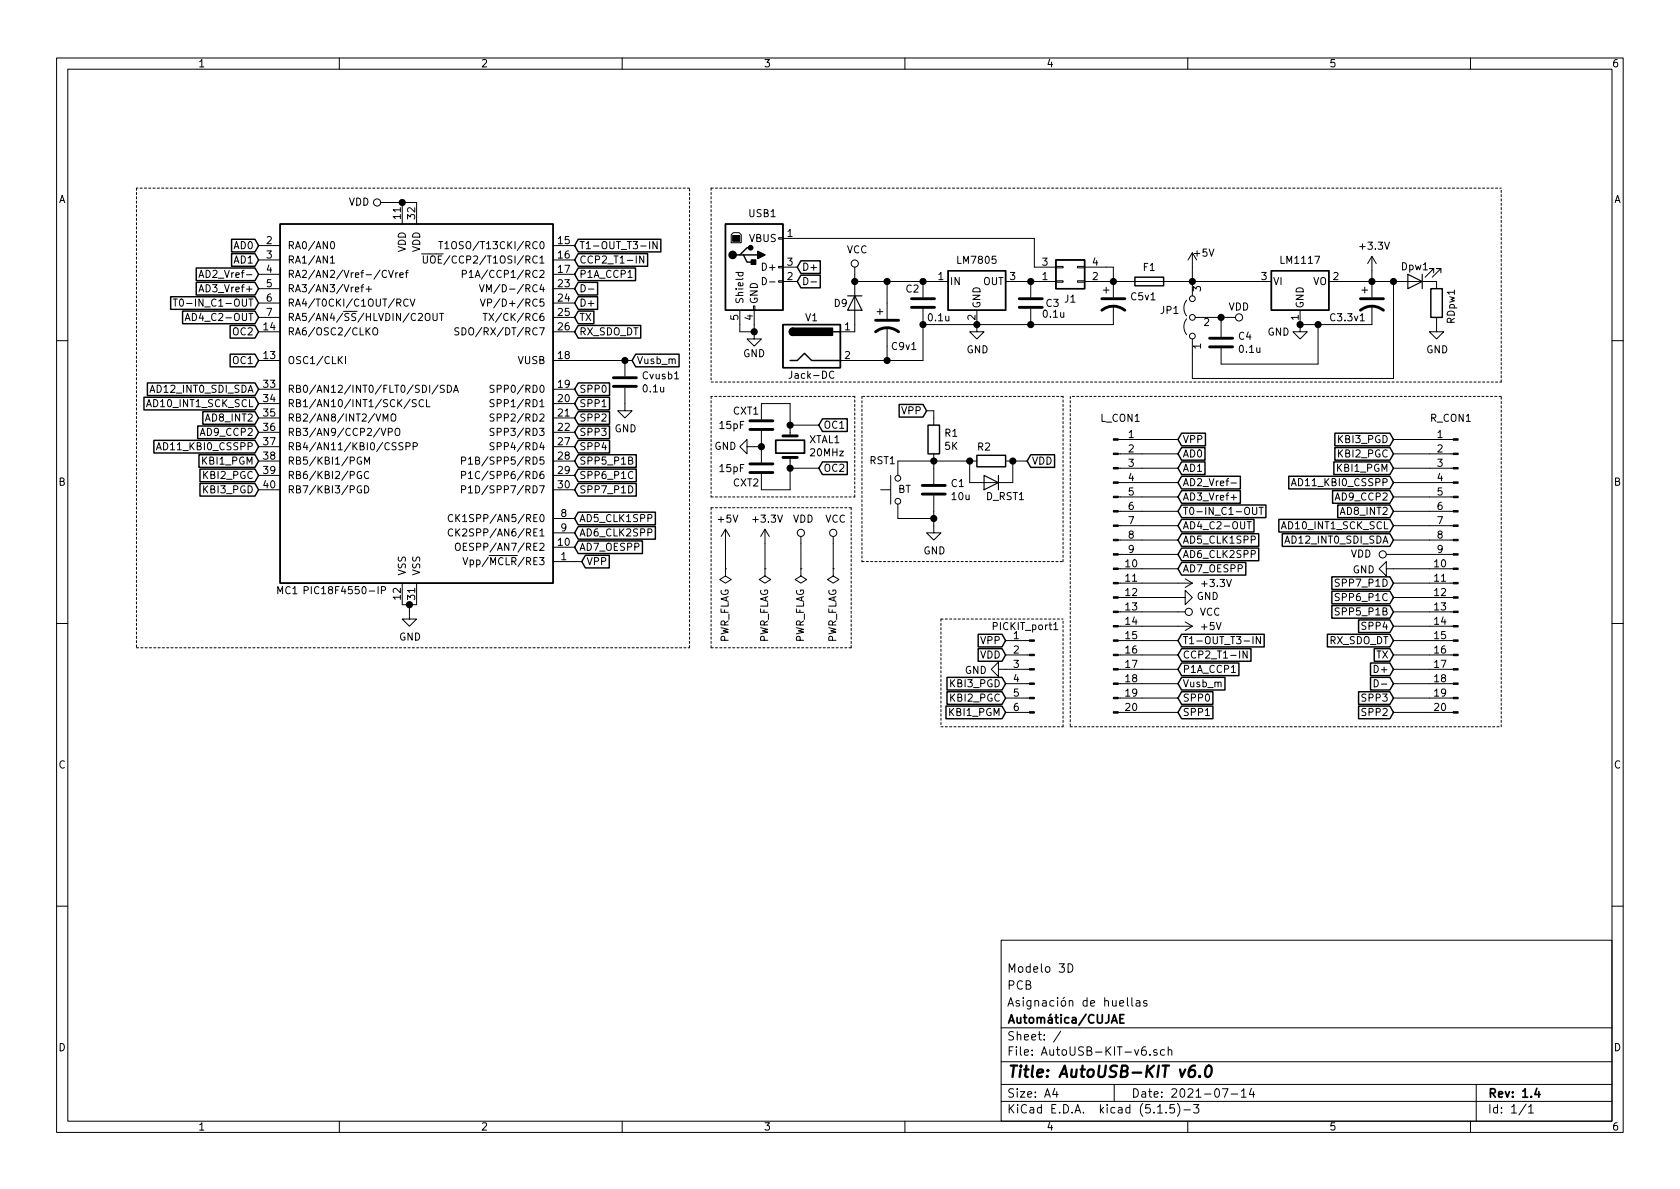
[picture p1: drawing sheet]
<svg xmlns="http://www.w3.org/2000/svg" width="297mm" height="210mm" viewBox="0 0 297 210" stroke-linecap="round" stroke-linejoin="round" font-family="sans-serif">
<g fill="none" stroke="#000" stroke-width=".18">
<path d="M10 10.3h277v189.9h-277zM12 12.2h273v186.1h-273zM60 10.3v1.9M110 10.3v1.9M160 10.3v1.9M210 10.3v1.9M260 10.3v1.9M67.3 35.8h6.4v3.8M71.1 35.8v3.8M30.6 52.9h.8M31 52.9v1.2M31.9 53l.1-.1a.69 .69 0 0 1 .5 .6 .69 .69 0 0 1-.5 .6 .83 .83 0 0 1-.1-1.1z"/>
<path d="M32.7 56.7l.5-1.3 .4 1.3M32.9 56.3h.6M35.2 49.1l.4-1.3 .4 1.3M35.2 51.6l.4-1.3 .4 1.3M35.3 48.7h.6M35.3 51.3h.6M45.7 58.7h3.8M45.7 56.1h3.8M45.7 43.4h3.8M45.7 46h3.8M45.7 48.5h3.8M45.7 51h3.8"/>
<path d="M45.7 53.6h3.8M58.4 45.6l.4-.3v1.2M58.4 46.5h.8M58.5 42.8l.2-.1a.67 .67 0 0 1 .5 .7 .67 .67 0 0 1-.5 .6l-.3-.5zM63.8 50.8h.5M64.3 50.3l-.3 .2v1.1M64.7 51.1h1M64.9 58.5l.5 .7M65.2 50.6v1M65.4 58l-.7 .7M66 58.1l.2-.1a.45 .45 0 0 1 .6 .4v.4l-.2 .4h-.5a.92 .92 0 0 1-.1-1.1zM68.4 47.9a.51 .51 0 0 0-.7 0 .51 .51 0 0 0-.1 .6 .46 .46 0 0 0 .2 .5 .46 .46 0 0 0 .6-.1"/>
<path d="M68.7 47.8l.4 1.3 .4-1.3M70 48.2v.9M70.3 48.2l-.3 .3M70.7 48.6l.6-.1-.1-.2-.3-.1-.2 .2 .1 .6h.4M71.7 48.2h.5M72.2 47.8l-.3 .2v1.1M72.2 53a.51 .51 0 0 0-.7 0 .51 .51 0 0 0-.1 .6 .46 .46 0 0 0 .2 .5 .46 .46 0 0 0 .6-.1M72.5 52.9l.4 1.2 .5-1.2M74.5 44.9h3.9M74.9 45.3v1l.2 .2h.2l.3-.2v-1M75.2 55.6a.45 .45 0 0 1 .8 0 .88 .88 0 0 1-.3 1.1l-.3-.1a1.07 1.07 0 0 1-.2-1zM76.2 45.4l.2-.1a.45 .45 0 0 1 .6 .4v.4l-.2 .4h-.5a1.07 1.07 0 0 1-.1-1.1z"/>
<path d="M76.6 55.4v1.1l.2 .2 .4-.1 .1-.1v-1.1M77.6 42.7h.7M77.7 55.4h.7M77.9 42.7v1.3M78.1 55.4v1.3M78.7 43.1l.3-.4v1.3M78.7 44h.7M81.1 58h-.5l-.1 .1v.4l.6 .2v.3l-.2 .2h-.5M81.7 58a.64 .64 0 0 1 .7 .6 .64 .64 0 0 1-.7 .6zM81.7 48.5l.6-.1 .2-.2-.1-.3-.2-.1h-.5v1.3M83 48.2l.3-.4v1.3M83 49.1h.7"/>
<path d="M84.8 50.3l.4 1.3 .4-1.3M84.9 52.9l.5 1.2 .4-1.2M85.4 55.4h.8M85.8 55.4v1.3M86 51.6v-1.3l.5 1 .4-1v1.3M86.2 53.5h.6l.1-.2v-.3l-.2-.1h-.5v1.2M86.5 55.4l.8 1.3M87.3 55.4l-.8 1.3M97.8 58.7h3.8M97.8 56.1h3.8M97.8 43.4h3.8M97.8 46h3.8"/>
<path d="M97.8 48.5h3.8M97.8 51h3.8M97.8 53.6h3.8M102.7 50.3a.64 .64 0 0 1 .8 .7 .64 .64 0 0 1-.8 .6zM104 51.1h1M111 49.1h.8M113.8 45.3v1.2l-.7-1.2v1.2M114.9 42.7v1.3M116.2 42.7v1.3l-.8-1.3v1.3M129.3 41.5l.4-.4h1l.4 .4v1.4h-1.8zM130.1 48.2h1.3M130.6 48.2l-.1 .4 .3 .2 .5-.1v-.5"/>
<path d="M130.8 54.9v3.8h2.5M133.2 54.1h.3v.8h-.3zM133.3 58.7v1.2h1.3l-1.3 1.3-1.2-1.3h1.2M133.3 54.9v3.8M134.8 49.1a.64 .64 0 0 1 .7 .6 .64 .64 0 0 1-.7 .6zM136.1 49.9h.9M137.7 49.7h.7v.2h-.7zM137.7 47.1h.7v.3h-.7zM137.7 42h.7v.3h-.7zM138.4 49.8h2.6M138.4 42.2h44.5v5h3.8M138.4 47.2h2.6"/>
<path d="M142.1 49.1a.64 .64 0 0 1 .8 .6 .64 .64 0 0 1-.8 .6zM143.4 49.9h1M151.1 49.8h16.5M151.1 47.2v11.5h-2.5M155.1 55.1h1M155.6 54.6v1M156.8 49.8v6.6M156.8 57.9v5.8M163.2 49.8v2.8M163.2 54.6v9.1h-14.6M172.7 54.9v3.8h1.3l-1.3 1.2-1.3-1.2h1.3M177.8 49.8h8.9"/>
<path d="M182.2 49.8v2.8M182.2 54.6v2.8M186.7 47.1h1.3v.3h-1.3zM186.7 49.7h1.3v.2h-1.3zM190.5 47.1h1.3v.3h-1.3zM190.5 49.7h1.3v.2h-1.3zM191.8 49.8h33M191.8 47.2h5v5.4M195.1 51.3h1M195.6 50.8v1M196.8 54.1v3.3h-33.6M209.8 56.4a2.26 2.26 0 0 0 0 2.8"/>
<path d="M209.8 53.1a2.26 2.26 0 0 0 0 2.8M210.1 46l.7-1.3v7.6M211.3 56.1h7.1M215.9 56.1v3.5M229.9 57.4v1.3h1.2l-1.2 1.2-1.3-1.2h1.3M229.9 54.9v2.5M233 57.4v7h-17.1v-2.8M234.9 49.8h19.1v1.2M240.8 51.3h1M241.3 50.8v1M242.6 45.3v7.3M242.6 54.1v3.3h-12.7"/>
<path d="M242.6 45.3l-.8 1.3M242.6 45.3l.7 1.3M246.4 49.8v17.1h-35.6v-7M253.5 48.3v-.8h-.8h.8l-1.5 1.5M254 56.1v2.6h1.3l-1.3 1.2-1.3-1.2h1.3M254.8 48.3v-.8h-.8h.8l-1.6 1.5M10 60.2h2M27.7 79.5l.4-1.2 .4 1.2M27.8 79.2h.6M45.7 63.7h3.8M45.7 68.8h3.8M45.7 71.4h3.8"/>
<path d="M45.7 73.9h3.8M45.7 76.4h3.8M45.7 79h3.8M60 63.6l.5 .7M60.5 63l-.7 .8M61.1 63v1.3M67.4 75.7l.4 1.3 .4-1.3M67.7 74.5v-1.3l.4 .9 .5-.9v1.3M68.7 76.4l.6-.1v-.4l-.2-.2h-.4v1.3M69.2 73.4l.1-.1a.42 .42 0 0 1 .6 .1 .88 .88 0 0 1-.2 1.1l-.4-.1a1.07 1.07 0 0 1-.1-1zM69.9 75.9l.3-.2a.44 .44 0 0 1 .5 .5l-.1 .6-.2 .2h-.4a1 1 0 0 1-.1-1.1zM71.2 78.4l-.4-.1-.3 .2 .1 .3 .6 .3v.3l-.2 .1h-.5"/>
<path d="M71.8 78.9l.7-.1v-.4l-.7-.1v1.2M72.5 70.6l-1.1 1.6M73.1 78.9l.6-.1v-.4l-.6-.1v1.2M73.6 70.7h-.5l-.2 .1v.2l.1 .2 .5 .2 .1 .3-.2 .2h-.5M74.9 70.8a.6 .6 0 0 0-.9 .4 .6 .6 0 0 0 .6 .7l.3-.1M75.4 70.7v1.2h.6M77.5 68.1l-1.1 1.6M78.6 68.2l-.5-.1-.3 .3 .2 .3 .5 .2v.4l-.2 .1-.5-.1M79.1 68.1a.64 .64 0 0 1 .7 .7 .64 .64 0 0 1-.7 .6zM80.2 69.4l.4-1.3 .5 1.3M80.3 69h.6M87.4 68.2l-.5-.1-.2 .1v.4l.5 .3 .2 .3-.3 .2-.5-.1"/>
<path d="M87.4 70.7h-.5l-.2 .1v.3l.5 .3 .2 .3-.3 .2h-.5M87.4 73.3l-.5-.1-.2 .1v.4l.5 .2 .2 .3-.3 .3-.5-.1M87.4 75.8l-.5-.1-.2 .2v.3l.5 .3 .2 .3-.3 .2h-.5M87.4 78.4l-.5-.1-.2 .1v.4l.5 .2 .2 .3-.3 .2h-.5M97.8 63.7h14M97.8 68.8h3.8M97.8 71.4h3.8M97.8 73.9h3.8M97.8 76.4h3.8M97.8 79h3.8M110.5 68.6v4h1.3l-1.3 1.3-1.3-1.3h1.3M110.5 63.7v2.8"/>
<path d="M119.3 67h.7M132.1 79v1.3l-1.3-1.3 1.3-1.3v1.3h2.5M134.6 74.2v-2.8h5.1v5.7M134.6 76.2v5.6M139.7 75.2h5.1M147.4 65.8a.6 .6 0 0 0-.8 .4 .6 .6 0 0 0 .6 .7l.2-.1M163.8 72.6h1.3v2.6M197.7 77.7h10.6M246.4 77.7h10.5M285 60.2h2M45.7 81.5h3.8M45.7 84.1h3.8"/>
<path d="M45.7 86.6h3.8M63.9 80.9a.59 .59 0 0 0-.8 .6 .59 .59 0 0 0 .8 .5v-.4h-.2M63.9 83.4a.59 .59 0 0 0-.8 .6 .59 .59 0 0 0 .8 .6v-.5h-.2M63.9 86a.59 .59 0 0 0-.8 .5 .59 .59 0 0 0 .8 .6v-.5h-.2M64.5 82.1v-1.3l.4 .9 .4-.9v1.3M64.5 85.9a.64 .64 0 0 1 .7 .6 .64 .64 0 0 1-.7 .7zM65.2 83.5a.6 .6 0 0 0-.8 .4 .6 .6 0 0 0 .5 .7l.3-.1M80 91.1a.6 .6 0 0 0-.8 .4 .6 .6 0 0 0 .6 .7l.2-.1M80 93.6a.6 .6 0 0 0-.8 .5 .6 .6 0 0 0 .6 .7l.2-.1M80.6 96.2l.2-.1a.45 .45 0 0 1 .6 .4v.4l-.2 .4h-.5a1 1 0 0 1-.1-1.1zM80.6 91v1.2M80.6 93.5v1.3"/>
<path d="M80.8 91.5l.5 .7M80.8 94.1l.5 .7M81.3 91l-.7 .7M81.3 93.5l-.7 .8M81.6 81.5l.6-.1 .1-.2v-.3l-.2-.1h-.5v1.3M81.6 84h.6l.1-.2v-.3l-.2-.1h-.5v1.2M81.6 86.6l.6-.1 .1-.2v-.3l-.2-.1h-.5v1.3M81.9 98.6l.4 1.3 .4-1.3M81.9 96.7h.4M82.5 96.1h-.6v1.2h.6M82.8 81.2l.4-.4v1.3M82.8 83.7l.4-.3v1.2"/>
<path d="M82.8 86.3l.4-.4v1.3M82.8 82.1h.7M82.8 84.6h.7M82.8 87.2h.7M97.8 81.5h3.8M97.8 99.3h5.1M97.8 96.8h3.8M97.8 84.1h3.8M97.8 86.6h3.8M97.8 91.7h3.8M97.8 94.2h3.8M111.2 81.4h.5l.1-.2v-.3l-.6-.1v1.3h.4l.2-.1 .1-.3-.3-.3"/>
<path d="M111.2 85.9a.64 .64 0 0 1 .7 .6 .64 .64 0 0 1-.7 .7zM111.9 83.5a.6 .6 0 0 0-.9 .4 .6 .6 0 0 0 .6 .7l.3-.1M128.3 93.6l-.8 1.3M128.3 93.6v7M128.3 93.6l.7 1.3M135.3 93.6l-.8 1.3M135.3 93.6v7M135.3 93.6l.7 1.3M139.7 82.8h5.1M139.7 80.9v5.7h-5.1v-2.8M141.6 94.9v5.7M147.3 94.9v5.7"/>
<path d="M155.7 86.6h1.8M157.5 84.1v5M158.7 89.1v2.6h6.4M165.1 87.6v6.6h1.3l-1.3 1.3-1.3-1.3h1.3M165.1 80.3v5.3M171.4 81.5v3.8h7.7v-3.8M172.7 81.5h-14v2.6M177.8 81.5h3.8M197.7 98h10.6M197.7 95.5h10.6M197.7 93h10.6M197.7 90.4h10.6"/>
<path d="M197.7 87.9h10.6M197.7 85.3h10.6M197.7 82.8h10.6M197.7 80.3h10.6M217.7 85.4h.9M217.7 88h.9M220.5 92.2h.7M220.9 92.2v1.3M221.5 89.7v1l.2 .3 .4-.1 .1-.2v-1M222.6 89.7h.7M223 89.7v1.3M228.3 85.9l.5-1.3 .4 1.3"/>
<path d="M228.4 85.5h.7M245.1 98h11.8M246.4 95.5h10.5M246.4 93h10.5M246.4 90.4h10.5M246.4 87.9h10.5M246.4 85.3h10.5M246.4 82.8h10.5M246.4 80.3h10.5M10 110.3h2M53.8 104.4l.7-.1v-.4l-.7-.2v1.3M67.4 104.4l.7-.1v-.4l-.7-.2v1.3"/>
<path d="M71.1 103.1v3.8h2.6v-3.8M72.4 106.9v2.6h1.3l-1.3 1.2-1.3-1.2h1.3M128.3 100.6v1.2l1 .7-1 .6-1-.6 1-.7M128.3 100.6h.1M135.3 100.6v1.2l1 .7-1 .6-1.1-.6 1.1-.7M135.3 100.6h.1M141.6 100.6v1.2l1 .7-1 .6-1-.6 1-.7M141.6 100.6h.1M147.3 100.6v1.2l1 .7-1 .6-1-.6 1-.7M147.3 100.6h.1M176.5 118.4v-1.3l-1.2 1.3 1.2 1.2v-1.2h5.5M177.8 115.8h4.2"/>
<path d="M177.8 113.3h4.2M186.3 111.3h.7M197.7 105.7h11.8v-1.3l1.3 1.3-1.3 1.2v-1.2M197.7 118.4h10.6M197.7 115.8h10.6M197.7 113.3h10.6M197.7 110.7h13.1M197.7 108.2h11.8M197.7 103.1h13.1M197.7 100.6h10.6M209.5 110l1.3 .7M209.5 102.4l1.3 .7"/>
<path d="M210.8 110.7l-1.3 .8M210.8 103.1l-1.3 .8M217.7 118.9h.7M220.5 115.1v1.3l-.7-1.3v1.3M221.5 112.6v1.2M222.9 112.6v1.2l-.8-1.2v1.2M236.8 102.5l-.5-.1-.2 .1v.4l.6 .2 .1 .3-.2 .3-.5-.1M236.8 105l-.5-.1-.2 .2v.3l.6 .3 .1 .3-.2 .2h-.5M236.8 107.6l-.5-.1-.2 .1v.4l.6 .2 .1 .3-.2 .3-.5-.1M245.1 100.6v-1.3l-1.3 1.3 1.3 1.2v-1.2h11.8M246.4 118.4h10.5M246.4 115.8h10.5"/>
<path d="M246.4 113.3h10.5M246.4 110.7h10.5M246.4 108.2h10.5M246.4 105.7h10.5M246.4 103.1h10.5M285 110.3h2M177.8 126h4.2M177.8 123.4h4.2M177.8 120.9h4.2M197.7 126h10.6M197.7 123.4h10.6M197.7 120.9h10.6"/>
<path d="M243 120.2a.64 .64 0 0 1 .7 .6 .64 .64 0 0 1-.7 .7zM244.2 121h1M246.4 126h10.5M246.4 123.4h10.5M246.4 120.9h10.5M10 160.2h2M177 166.3h108v32h-108zM188.8 170.4a.75 .75 0 0 1 .9 .8 .75 .75 0 0 1-.9 .7zM199.3 176.4v1.3l.2 .2M200.1 176.4v1.3l.2 .2M200.9 177h.6v.9M201.5 177.3l-.5 .1a.29 .29 0 0 0-.2 .2 .29 .29 0 0 0 .2 .3l.5-.1"/>
<path d="M202.8 177a.37 .37 0 0 0-.6 .1l.1 .3 .5 .1v.1l-.2 .3-.4-.1M285 160.2h2M60 198.3v1.9M110 198.3v1.9M160 198.3v1.9M177 194.8h108M177 191.8h108M177 187.8h108M177 181.8h108M186.5 192.5l-.4 1h1M186.8 193v1M187.6 182.3l-1.3 2"/>
<path d="M197 191.8v3M202.5 185.1a.59 .59 0 0 0-.7 .6l.1 .8 .2 .1 .5-.1 .1-.5-.2-.3h-.4l-.3 .3M203.3 186.5v.1M204.5 185.7a.37 .37 0 0 0-.5 .1v.2l.5 .2 .1 .1-.2 .3-.4-.1M204.7 196.8h.8M205.9 185.7l-.4-.1-.3 .3 .1 .6 .2 .1 .4-.1M206.2 196.7v.1M206.6 185.7a.37 .37 0 0 1 .6 .1v.8M206.6 185.1v1.5M207.6 195.3h-.7l-.1 .7 .2-.1 .5 .1 .2 .2-.1 .5-.2 .1-.6-.1M208.2 195.1a1.71 1.71 0 0 1 0 2.3M209.3 196.3h1.2"/>
<path d="M210 198.3v1.9M211 195.3h1l-.5 .6 .4 .1v.7l-.2 .1-.7-.1M216.1 192.5h1l-.6 1.5M217.7 193.5h1.1M219.5 193l.4-.5v1.5M219.5 194h.8M221.3 192.5l-.4 1h.9M221.6 193v1M260 198.3v1.9M261 191.8v6.5M269.8 195.2l-1.2 2M270.3 195.8l.4-.5v1.5"/>
<path d="M270.3 196.8h.8"/>
<circle cx="66.7" cy="35.8" r=".63"/>
<circle cx="151.1" cy="46.6" r=".63"/>
<circle cx="210.8" cy="52.8" r=".51"/>
<circle cx="210.8" cy="56.1" r=".51"/>
<circle cx="210.8" cy="59.4" r=".51"/>
<circle cx="219.1" cy="56.1" r=".63"/>
<circle cx="141.6" cy="94.2" r=".63"/>
<circle cx="147.3" cy="94.2" r=".63"/>
<circle cx="158.8" cy="84.6" r=".51"/>
<circle cx="158.8" cy="88.6" r=".51"/>
<circle cx="244.5" cy="98" r=".63"/>
<circle cx="210.2" cy="108.2" r=".63"/>
</g>
<path d="M137.2 77.8h5v2.3h-5zM198.7 179.4h-.7v1.5h.7M198 180.1h.5M271.7 192.5l-.3 1h.9M272.1 193v1" fill="none" stroke="#000" stroke-width=".3"/>
<path d="M211.3 188.4a.93 .93 0 0 0-1.1 .9l-.1 .8 .2 .2a.66 .66 0 0 0 1-.2v-.7l-.3-.2a.69 .69 0 0 0-.8 .4M212.1 190.3v.1l-.1-.1h.1v.1M213.4 188.6a.45 .45 0 0 1 .4-.2 .45 .45 0 0 1 .4 .4 1.15 1.15 0 0 1-.8 1.6l-.1-.1a1.55 1.55 0 0 1 .1-1.7z" fill="none" stroke="#000" stroke-width=".41"/>
<g fill="none" stroke="#000" stroke-width=".51">
<path d="M154.8 58.7a3.3 3.3 0 0 1 4.1 0M154.8 56.6h4.1M161.2 52.8h4M161.2 54.4h4M180.2 52.8h4.1M180.2 54.4h4.1M194.8 54.9a3.3 3.3 0 0 1 4.1 0M194.8 52.8h4.1M213.9 59.8h4M240.5 54.9a3.3 3.3 0 0 1 4.1 0M240.5 52.8h4.1M108.5 68.3h4"/>
<path d="M108.5 66.8h4M132.6 75.9h4.1M132.6 74.4h4.1M138.4 77.1h2.6M213.9 61.3h4M132.6 83.6h4.1M132.6 82h4.1M138.4 80.9h2.6M163.1 87.4h4M163.1 85.8h4"/>
</g>
<g fill="none" stroke="#000" stroke-width=".25">
<path d="M49.5 39.6h48.3v63.5h-48.3zM128.3 39.6h10.1v15.3h-10.1zM30.2 52.5h14.9l.6 1.1-.6 1.1h-14.9zM32.3 55h12.8l.6 1.1-.6 1.1h-12.8zM34.7 47.4h10.4l.6 1.1-.6 1.1h-10.4zM34.7 49.9h10.4l.6 1.1-.6 1.2h-10.4zM40.7 57.6h4.4l.6 1.1-.6 1.1h-4.4zM40.9 42.3h4.2l.6 1.1-.6 1.1h-4.2zM40.9 44.9h4.2l.6 1.1-.6 1.1h-4.2zM102.2 49.9h3.5v2.3h-3.5l-.6-1.2zM102.2 55h2.8v2.2h-2.8l-.6-1.1zM102.2 57.6h11.1v2.2h-11.1l-.6-1.1z"/>
<path d="M102.2 42.3h14.6v2.2h-14.6l-.6-1.1zM102.2 44.9h12.3v2.2h-12.3l-.6-1.1zM102.2 47.4h10.2v2.2h-10.2l-.6-1.1zM102.2 52.5h3.5v2.2h-3.5l-.6-1.1zM130.8 45.1h.6l.7 1.2h1.2M131.4 45.1h2.6M132.7 43.8h-.6l-1.3 1.3h-.6M138.4 57.4h10.2v7.6h-10.2zM140.2 58a.63 .63 0 0 0-.6 .7 .63 .63 0 0 0 .6 .6M141.6 48.7h3.4v2.2h-3.4l-.6-1.1zM141.6 46.1h3.4v2.3h-3.4l-.6-1.2zM147.3 58.7h1.3"/>
<path d="M167.6 47.9h10.2v7h-10.2zM186.7 46h5.1v5h-5.1zM200.7 49h5v1.5h-5zM224.8 47.9h10.1v7h-10.1zM253 51h2v5.1h-2zM25.5 70.3h19.6l.6 1.1-.6 1.1h-19.6zM26.1 67.7h19l.6 1.1-.6 1.1h-19zM27.2 77.9h17.9l.6 1.1-.6 1.1h-17.9zM35 75.3h10.1l.6 1.1-.6 1.2h-10.1zM35.9 72.8h9.2l.6 1.1-.6 1.1h-9.2zM40.7 62.6h4.4l.6 1.1-.6 1.2h-4.4zM102.2 72.8h5.6v2.2h-5.6l-.6-1.1z"/>
<path d="M102.2 70.3h5.6v2.2h-5.6l-.6-1.1zM102.2 67.7h5.6v2.2h-5.6l-.6-1.1zM102.2 75.3h5.6v2.3h-5.6l-.6-1.2zM102.2 77.9h5.6v2.2h-5.6l-.6-1.1zM112.4 62.6h7.7v2.3h-7.7l-.6-1.2zM139.7 63.7h1.3l1.2-1.2 1.3 1.2h5.1M145.4 74.1h4.4v2.2h-4.4l-.6-1.1zM159 71.5h4.2l.6 1.1-.6 1.2h-4.2zM164.1 75.2h2v5.1h-2zM208.9 76.6h4.2v2.2h-4.2l-.6-1.1zM208.9 79.1h4.2v2.3h-4.2l-.6-1.1zM236 79.1h9.7l.7 1.2-.7 1.1h-9.7z"/>
<path d="M236 76.6h9.7l.7 1.1-.7 1.1h-9.7zM35.2 80.4h9.9l.6 1.1-.6 1.1h-9.9zM35.4 83h9.7l.6 1.1-.6 1.1h-9.7zM35.4 85.5h9.7l.6 1.1-.6 1.1h-9.7zM102.2 80.4h10.3v2.2h-10.3l-.6-1.1zM102.2 83h10.3v2.2h-10.3l-.6-1.1zM102.2 85.5h10.3v2.2h-10.3l-.6-1.1zM102.2 90.6h13.7v2.2h-13.7l-.6-1.1zM102.2 93.1h13.7v2.2h-13.7l-.6-1.1zM102.2 95.7h11.4v2.2h-11.4l-.6-1.1zM103.5 98.2h4.2v2.2h-4.2l-.6-1.1zM145.4 81.7h4.4v2.2h-4.4l-.6-1.1z"/>
<path d="M172.7 80.5h5.1v2h-5.1zM182.2 80.4h4.3v2.2h-4.3l-.6-1.1zM208.9 81.7h4.2v2.2h-4.2l-.6-1.1zM208.9 84.2h10.4v2.3h-10.4l-.6-1.2zM208.9 86.8h10.4v2.2h-10.4l-.6-1.1zM208.9 89.3h14.9v2.2h-14.9l-.6-1.1zM208.9 91.8h12.8v2.3h-12.8l-.6-1.1zM208.9 94.4h13.7v2.2h-13.7l-.6-1.1zM208.9 96.9h13.7v2.3h-13.7l-.6-1.2zM208.9 99.5h11.4v2.2h-11.4l-.6-1.1zM226.1 91.8h19.6l.7 1.2-.7 1.1h-19.6zM226.7 94.4h19l.7 1.1-.7 1.1h-19z"/>
<path d="M227.9 84.2h17.8l.7 1.1-.7 1.2h-17.8zM235.6 86.8h10.1l.7 1.1-.7 1.1h-10.1zM235.8 81.7h9.9l.7 1.1-.7 1.1h-9.9zM236.5 89.3h9.2l.7 1.1-.7 1.1h-9.2zM167.4 119.8h9.8l.6 1.1-.6 1.1h-9.8zM172.9 114.7h4.3l.6 1.1-.6 1.1h-4.3zM172.9 112.2h4.3l.6 1.1-.6 1.1h-4.3zM208.9 114.7h12.3v2.2h-12.3l-.6-1.1zM208.9 119.8h7.7v2.2h-7.7l-.6-1.1zM208.9 112.2h14.6v2.2h-14.6l-.6-1.1zM208.9 117.2h10.1v2.3h-10.1l-.6-1.1zM234.7 112.2h11l.7 1.1-.7 1.1h-11z"/>
<path d="M235.5 102h10.2l.7 1.1-.7 1.1h-10.2zM235.5 104.5h10.2l.7 1.2-.7 1.1h-10.2zM235.5 107.1h10.2l.7 1.1-.7 1.1h-10.2zM240.2 109.6h5.5l.7 1.1-.7 1.2h-5.5zM242.3 119.8h3.4l.7 1.1-.7 1.1h-3.4zM242.3 117.2h3.4l.7 1.2-.7 1.1h-3.4zM243 114.7h2.7l.7 1.1-.7 1.1h-2.7zM167.3 124.9h9.9l.6 1.1-.6 1.1h-9.9zM167.4 122.3h9.8l.6 1.1-.6 1.2h-9.8zM208.9 124.9h5.6v2.2h-5.6l-.6-1.1zM208.9 122.3h5.6v2.3h-5.6l-.6-1.2zM240.2 122.3h5.5l.7 1.1-.7 1.2h-5.5z"/>
<path d="M240.2 124.9h5.5l.7 1.1-.7 1.1h-5.5z"/>
</g>
<g fill="#000" stroke="#000" stroke-width=".25">
<path d="M132.8 46h.8v.7h-.8zM134 44.4l1.3 .7-1.3 .6zM139.8 58.2l.4-.2v1.3a.64 .64 0 0 1-.6-.4 .64 .64 0 0 1 .2-.7zM140.2 58h7v1.3h-7z"/>
<circle cx="71.1" cy="35.8" r=".51"/>
<circle cx="129.5" cy="45.1" r=".63"/>
<circle cx="132.7" cy="43.8" r=".38"/>
<circle cx="133.4" cy="58.7" r=".51"/>
<circle cx="151.1" cy="49.8" r=".51"/>
<circle cx="156.8" cy="49.8" r=".51"/>
<circle cx="163.2" cy="49.8" r=".51"/>
<circle cx="163.2" cy="57.4" r=".51"/>
<circle cx="172.7" cy="57.4" r=".51"/>
<circle cx="182.2" cy="49.8" r=".51"/>
<circle cx="182.2" cy="57.4" r=".51"/>
<circle cx="196.9" cy="49.8" r=".51"/>
<circle cx="210.8" cy="49.8" r=".51"/>
<circle cx="215.9" cy="56.1" r=".51"/>
<circle cx="229.9" cy="57.4" r=".51"/>
<circle cx="233" cy="57.4" r=".51"/>
<circle cx="242.6" cy="49.8" r=".51"/>
<circle cx="246.4" cy="49.8" r=".51"/>
<circle cx="110.5" cy="63.7" r=".51"/>
<circle cx="134.6" cy="79" r=".51"/>
<circle cx="139.7" cy="75.2" r=".51"/>
<circle cx="156.8" cy="63.7" r=".51"/>
<circle cx="139.7" cy="82.8" r=".51"/>
<circle cx="165.1" cy="91.7" r=".51"/>
<circle cx="165.1" cy="81.5" r=".51"/>
<circle cx="171.5" cy="81.5" r=".51"/>
<circle cx="179.1" cy="81.5" r=".51"/>
<circle cx="72.4" cy="106.9" r=".51"/>
</g>
<g fill="#000" stroke="#000" stroke-width=".18">
<path d="M129.5 41.7h1.3v1h-1.3zM196.8 77.6h.9v.2h-.9zM256.9 77.6h.9v.2h-.9zM196.8 97.9h.9v.3h-.9zM196.8 95.4h.9v.2h-.9zM196.8 92.8h.9v.3h-.9zM196.8 90.3h.9v.2h-.9zM196.8 87.8h.9v.2h-.9zM196.8 85.2h.9v.3h-.9zM196.8 82.7h.9v.2h-.9zM196.8 80.1h.9v.3h-.9zM256.9 97.9h.9v.3h-.9z"/>
<path d="M256.9 95.4h.9v.2h-.9zM256.9 92.8h.9v.3h-.9zM256.9 90.3h.9v.2h-.9zM256.9 87.8h.9v.2h-.9zM256.9 85.2h.9v.3h-.9zM256.9 82.7h.9v.2h-.9zM256.9 80.1h.9v.3h-.9zM182 118.2h.9v.3h-.9zM182 115.7h.9v.2h-.9zM182 113.2h.9v.2h-.9zM196.8 118.2h.9v.3h-.9zM196.8 115.7h.9v.2h-.9z"/>
<path d="M196.8 113.2h.9v.2h-.9zM196.8 110.6h.9v.3h-.9zM196.8 108.1h.9v.2h-.9zM196.8 105.5h.9v.3h-.9zM196.8 103h.9v.2h-.9zM196.8 100.5h.9v.2h-.9zM256.9 118.2h.9v.3h-.9zM256.9 115.7h.9v.2h-.9zM256.9 113.2h.9v.2h-.9zM256.9 110.6h.9v.3h-.9zM256.9 108.1h.9v.2h-.9zM256.9 105.5h.9v.3h-.9z"/>
<path d="M256.9 103h.9v.2h-.9zM256.9 100.5h.9v.2h-.9zM182 125.9h.9v.2h-.9zM182 123.3h.9v.3h-.9zM182 120.8h.9v.2h-.9zM196.8 125.9h.9v.2h-.9zM196.8 123.3h.9v.3h-.9zM196.8 120.8h.9v.2h-.9zM256.9 125.9h.9v.2h-.9zM256.9 123.3h.9v.3h-.9zM256.9 120.8h.9v.2h-.9z"/>
</g>
<path d="M149.9 52.3h2.5M151.1 52.3l1.3 2.6h-2.5zM248.9 48.5l2.6 1.3-2.6 1.2zM251.5 48.5v2.5M174 84.1l2.5 1.2-2.5 1.3zM176.5 84.1v2.5" fill="none" stroke="#000" stroke-width=".2"/>
<g fill="none" stroke="#000" stroke-width=".18" stroke-dasharray=".4 .4">
<path d="M24.1 33.3v81.2M121.9 33.3h-97.8M125.7 33.3v34.3M125.7 33.3h139.7M125.7 70.1v17.8M125.7 67.6h139.7M151.1 70.1h-25.4M152.4 70.1v29.2M188 70.1h-35.6M189.2 70.1v58.4M265.4 67.6v-34.3M265.4 70.1h-76.2"/>
<path d="M125.7 89.8v24.7M125.7 87.9h25.4M150.5 89.8h-24.8M151.1 87.9v-17.8M152.4 99.3h35.6M188 99.3v-29.2M24.1 114.5h97.8M121.9 114.5v-81.2M125.7 114.5h24.8M150.5 114.5v-24.7M166.4 109.5h21.6M166.4 109.5v19"/>
<path d="M166.4 128.5h21.6M188 128.5v-19M189.2 128.5h76.2M265.4 128.5v-58.4"/>
</g>
<text font-size="2.8" x="178" y="190.5">Title: AutoUSB-KIT v6.0</text>
<g font-size="2.1">
<text x="178" y="172">Modelo 3D</text>
<text x="178" y="178">Asignación de huellas</text>
<text x="178" y="175">PCB</text>
<text x="178" y="184">Sheet: /</text>
<text x="178" y="181">Automática/CUJAE</text>
<text x="178" y="186.7">File: AutoUSB-KIT-v6.sch</text>
<text x="178" y="196.9">KiCad E.D.A. kicad (5.1.5)-3</text>
<text x="178" y="194.1">Size: A4</text>
<text x="200" y="194.1">Date: 2021-07-14</text>
<text x="263" y="194.1">Rev: 1.4</text>
<text x="263" y="196.9">Id: 1/1</text>
</g>
<g font-size="1.8">
<text x="35" y="11.9">1</text>
<text x="85" y="11.9">2</text>
<text x="135" y="11.9">3</text>
<text x="185" y="11.9">4</text>
<text x="235" y="11.9">5</text>
<text x="285" y="11.9">6</text>
<text x="10.4" y="35.9">A</text>
<text x="285.4" y="35.9">A</text>
<text x="61.6" y="36.4">VDD</text>
<text x="70.9" y="38.7" transform="rotate(-90 70.9 38.7)">11</text>
<text x="73.4" y="38.7" transform="rotate(-90 73.4 38.7)">32</text>
<text x="132.4" y="38.4">USB1</text>
<text x="139.2" y="41.9">1</text>
<text x="41.4" y="44.1">AD0</text>
<text x="41.4" y="46.6">AD1</text>
<text x="47.1" y="43.2">2</text>
<text x="47.1" y="45.7">3</text>
<text x="50.8" y="44.1">RA0/AN0</text>
<text x="50.8" y="46.6">RA1/AN1</text>
<text x="71.8" y="44.6" transform="rotate(-90 71.8 44.6)">VDD</text>
<text x="74.3" y="44.6" transform="rotate(-90 74.3 44.6)">VDD</text>
<text x="77.9" y="46.6">UOE/CCP2/T1OSI/RC1</text>
<text x="79.9" y="44.1">T1OSO/T13CKI/RC0</text>
<text x="98.7" y="43.2">15</text>
<text x="98.7" y="45.7">16</text>
<text x="102.4" y="44.1">T1-OUT_T3-IN</text>
<text x="102.4" y="46.6">CCP2_T1-IN</text>
<text x="132.5" y="42.8">VBUS</text>
<text x="135.1" y="47.9">D+</text>
<text x="139.2" y="47">3</text>
<text x="141.8" y="47.9">D+</text>
<text x="149.7" y="44.8">VCC</text>
<text x="169.5" y="46.7">LM7805</text>
<text x="184.3" y="47">3</text>
<text x="193.2" y="47">4</text>
<text x="202.2" y="47.9">F1</text>
<text x="211.2" y="45.4">+5V</text>
<text x="226.6" y="46.7">LM1117</text>
<text x="240.6" y="44.2">+3.3V</text>
<text x="247.8" y="47.8">Dpw1</text>
<text x="35.9" y="51.7">AD3_Vref+</text>
<text x="36.4" y="49.1">AD2_Vref-</text>
<text x="47.1" y="48.3">4</text>
<text x="47.1" y="50.8">5</text>
<text x="47.1" y="53.3">6</text>
<text x="50.8" y="49.1">RA2/AN2/Vref-/CVref</text>
<text x="50.8" y="51.7">RA3/AN3/Vref+</text>
<text x="83.8" y="49.1">P1A/CCP1/RC2</text>
<text x="87.5" y="51.7">VM/D-/RC4</text>
<text x="98.7" y="48.3">17</text>
<text x="98.7" y="50.8">23</text>
<text x="98.7" y="53.3">24</text>
<text x="102.4" y="49.1">P1A_CCP1</text>
<text x="131.4" y="53.8" transform="rotate(-90 131.4 53.8)">Shield</text>
<text x="134" y="53.8" transform="rotate(-90 134 53.8)">GND</text>
<text x="139.2" y="49.5">2</text>
<text x="160.2" y="51.7">C2</text>
<text x="165.9" y="49.5">1</text>
<text x="167.9" y="50.4">IN</text>
<text x="173.8" y="50.4">OUT</text>
<text x="178.6" y="49.5">3</text>
<text x="184.3" y="49.5">1</text>
<text x="188.3" y="53.5">J1</text>
<text x="193.2" y="49.5">2</text>
<text x="200.1" y="53.1">C5v1</text>
<text x="212.3" y="51.5" transform="rotate(-90 212.3 51.5)">3</text>
<text x="223" y="49.5">3</text>
<text x="225" y="50.4">VI</text>
<text x="232.1" y="50.4">VO</text>
<text x="235.7" y="49.5">2</text>
<text x="32.9" y="54.2">T0-IN_C1-OUT</text>
<text x="33.8" y="56.8">AD4_C2-OUT</text>
<text x="41.3" y="59.3">OC2</text>
<text x="46.7" y="58.4">14</text>
<text x="47.1" y="55.9">7</text>
<text x="50.8" y="59.3">RA6/OSC2/CLKO</text>
<text x="50.8" y="54.2">RA4/T0CKI/C1OUT/RCV</text>
<text x="50.8" y="56.8">RA5/AN4/SS/HLVDIN/C2OUT</text>
<text x="82.9" y="59.3">SDO/RX/DT/RC7</text>
<text x="87.2" y="56.8">TX/CK/RC6</text>
<text x="87.3" y="54.2">VP/D+/RC5</text>
<text x="98.7" y="55.9">25</text>
<text x="98.7" y="58.4">26</text>
<text x="102.4" y="56.8">TX</text>
<text x="102.4" y="59.3">RX_SDO_DT</text>
<text x="102.4" y="54.2">D+</text>
<text x="130.6" y="56.6" transform="rotate(-90 130.6 56.6)">5</text>
<text x="133.1" y="56.6" transform="rotate(-90 133.1 56.6)">4</text>
<text x="142.4" y="56.8">V1</text>
<text x="147.5" y="54.3">D9</text>
<text x="149.4" y="58.4">1</text>
<text x="164.2" y="56.8">0.1u</text>
<text x="172.5" y="56.6" transform="rotate(-90 172.5 56.6)">2</text>
<text x="173.4" y="54.6" transform="rotate(-90 173.4 54.6)">GND</text>
<text x="184.6" y="56.2">0.1u</text>
<text x="185" y="54.3">C3</text>
<text x="205.2" y="55.5">JP1</text>
<text x="212.9" y="57.7">2</text>
<text x="217.2" y="54.9">VDD</text>
<text x="224.1" y="59.4">GND</text>
<text x="229.6" y="56.6" transform="rotate(-90 229.6 56.6)">1</text>
<text x="230.5" y="54.6" transform="rotate(-90 230.5 54.6)">GND</text>
<text x="235.4" y="56.8">C3.3v1</text>
<text x="257.2" y="57.2" transform="rotate(-90 257.2 57.2)">RDpw1</text>
<text x="41.3" y="64.4">OC1</text>
<text x="46.7" y="63.5">13</text>
<text x="50.8" y="64.4">OSC1/CLKI</text>
<text x="91.6" y="64.4">VUSB</text>
<text x="98.7" y="63.5">18</text>
<text x="112.5" y="64.4">Vusb_m</text>
<text x="131.4" y="63.2">GND</text>
<text x="149.4" y="63.5">2</text>
<text x="157.8" y="61.9">C9v1</text>
<text x="170.9" y="62.5">GND</text>
<text x="212.3" y="61.7" transform="rotate(-90 212.3 61.7)">1</text>
<text x="219" y="60.1">C4</text>
<text x="219.2" y="62.4">0.1u</text>
<text x="252.2" y="62.5">GND</text>
<text x="26.9" y="69.5">AD12_INT0_SDI_SDA</text>
<text x="46.7" y="68.6">33</text>
<text x="46.7" y="71.1">34</text>
<text x="50.8" y="69.5">RB0/AN12/INT0/FLT0/SDI/SDA</text>
<text x="88" y="69.5">SPP0/RD0</text>
<text x="98.7" y="68.6">19</text>
<text x="98.7" y="71.1">20</text>
<text x="102.4" y="69.5">SPP0</text>
<text x="113.7" y="67.1">Cvusb1</text>
<text x="113.8" y="69.4">0.1u</text>
<text x="140" y="67">Jack-DC</text>
<text x="26.4" y="72">AD10_INT1_SCK_SCL</text>
<text x="35.7" y="77.1">AD9_CCP2</text>
<text x="36.6" y="74.5">AD8_INT2</text>
<text x="46.7" y="73.7">35</text>
<text x="46.7" y="76.2">36</text>
<text x="50.8" y="72">RB1/AN10/INT1/SCK/SCL</text>
<text x="50.8" y="74.5">RB2/AN8/INT2/VMO</text>
<text x="50.8" y="77.1">RB3/AN9/CCP2/VPO</text>
<text x="88" y="72">SPP1/RD1</text>
<text x="88" y="74.5">SPP2/RD2</text>
<text x="88" y="77.1">SPP3/RD3</text>
<text x="98.7" y="73.7">21</text>
<text x="98.7" y="76.2">22</text>
<text x="102.4" y="74.5">SPP2</text>
<text x="102.4" y="72">SPP1</text>
<text x="102.4" y="77.1">SPP3</text>
<text x="108.7" y="76.4">GND</text>
<text x="127.3" y="75.9">15pF</text>
<text x="129.7" y="73.3">CXT1</text>
<text x="145.6" y="75.8">OC1</text>
<text x="159.5" y="73.3">VPP</text>
<text x="167.1" y="77.2">R1</text>
<text x="194.6" y="74.6">L_CON1</text>
<text x="199.5" y="77.5">1</text>
<text x="253" y="74.6">R_CON1</text>
<text x="254.2" y="77.5">1</text>
<text x="28.4" y="79.6">AD11_KBI0_CSSPP</text>
<text x="35.9" y="82.2">KBI1_PGM</text>
<text x="46.7" y="78.7">37</text>
<text x="46.7" y="81.3">38</text>
<text x="46.7" y="83.8">39</text>
<text x="50.8" y="79.6">RB4/AN11/KBI0/CSSPP</text>
<text x="50.8" y="82.2">RB5/KBI1/PGM</text>
<text x="84" y="82.2">P1B/SPP5/RD5</text>
<text x="88" y="79.6">SPP4/RD4</text>
<text x="98.7" y="78.7">27</text>
<text x="98.7" y="81.3">28</text>
<text x="98.7" y="83.8">29</text>
<text x="102.4" y="82.2">SPP5_P1B</text>
<text x="102.4" y="79.6">SPP4</text>
<text x="126.3" y="79.5">GND</text>
<text x="127.3" y="83.5">15pF</text>
<text x="143.1" y="78.4">XTAL1</text>
<text x="143.4" y="80.7">20MHz</text>
<text x="145.6" y="83.4">OC2</text>
<text x="153.8" y="82.1">RST1</text>
<text x="167.1" y="79.5">5K</text>
<text x="172.9" y="79.7">R2</text>
<text x="182.4" y="82.2">VDD</text>
<text x="199.5" y="80">2</text>
<text x="199.5" y="82.5">3</text>
<text x="209.1" y="83.4">AD1</text>
<text x="209.1" y="78.4">VPP</text>
<text x="209.1" y="80.9">AD0</text>
<text x="236.6" y="83.4">KBI1_PGM</text>
<text x="236.8" y="80.9">KBI2_PGC</text>
<text x="236.8" y="78.4">KBI3_PGD</text>
<text x="254.2" y="80">2</text>
<text x="254.2" y="82.5">3</text>
<text x="10.4" y="85.9">B</text>
<text x="36.1" y="84.7">KBI2_PGC</text>
<text x="36.1" y="87.2">KBI3_PGD</text>
<text x="46.7" y="86.4">40</text>
<text x="50.8" y="84.7">RB6/KBI2/PGC</text>
<text x="50.8" y="87.2">RB7/KBI3/PGD</text>
<text x="84" y="84.7">P1C/SPP6/RD6</text>
<text x="84" y="87.2">P1D/SPP7/RD7</text>
<text x="98.7" y="86.4">30</text>
<text x="102.4" y="84.7">SPP6_P1C</text>
<text x="102.4" y="87.2">SPP7_P1D</text>
<text x="129.7" y="86">CXT2</text>
<text x="158.8" y="87.2">BT</text>
<text x="168.2" y="86.1">C1</text>
<text x="168.4" y="88.4">10u</text>
<text x="174.4" y="88.4">D_RST1</text>
<text x="199.5" y="85.1">4</text>
<text x="199.5" y="87.6">5</text>
<text x="209.1" y="86">AD2_Vref-</text>
<text x="209.1" y="88.5">AD3_Vref+</text>
<text x="229.1" y="86">AD11_KBI0_CSSPP</text>
<text x="236.3" y="88.5">AD9_CCP2</text>
<text x="254.2" y="85.1">4</text>
<text x="254.2" y="87.6">5</text>
<text x="285.4" y="85.9">B</text>
<text x="81.5" y="92.3">CK1SPP/AN5/RE0</text>
<text x="81.5" y="94.9">CK2SPP/AN6/RE1</text>
<text x="99.2" y="91.4">8</text>
<text x="99.2" y="94">9</text>
<text x="102.4" y="92.3">AD5_CLK1SPP</text>
<text x="102.4" y="94.9">AD6_CLK2SPP</text>
<text x="127.1" y="92.4">+5V</text>
<text x="133.3" y="92.4">+3.3V</text>
<text x="140.2" y="92.4">VDD</text>
<text x="145.9" y="92.4">VCC</text>
<text x="199.5" y="90.2">6</text>
<text x="199.5" y="92.7">7</text>
<text x="199.5" y="95.2">8</text>
<text x="209.1" y="91.1">T0-IN_C1-OUT</text>
<text x="209.1" y="93.6">AD4_C2-OUT</text>
<text x="227" y="93.6">AD10_INT1_SCK_SCL</text>
<text x="237.2" y="91.1">AD8_INT2</text>
<text x="254.2" y="90.2">6</text>
<text x="254.2" y="92.7">7</text>
<text x="254.2" y="95.2">8</text>
<text x="71.8" y="101.8" transform="rotate(-90 71.8 101.8)">VSS</text>
<text x="74.3" y="101.8" transform="rotate(-90 74.3 101.8)">VSS</text>
<text x="82.5" y="97.4">OESPP/AN7/RE2</text>
<text x="83.6" y="99.9">Vpp/MCLR/RE3</text>
<text x="98.7" y="96.5">10</text>
<text x="99.2" y="99.1">1</text>
<text x="102.4" y="97.4">AD7_OESPP</text>
<text x="103.7" y="99.9">VPP</text>
<text x="163.3" y="98">GND</text>
<text x="199.1" y="100.3">10</text>
<text x="199.5" y="97.8">9</text>
<text x="209.1" y="96.1">AD5_CLK1SPP</text>
<text x="209.1" y="98.7">AD6_CLK2SPP</text>
<text x="209.1" y="101.2">AD7_OESPP</text>
<text x="227.6" y="96.1">AD12_INT0_SDI_SDA</text>
<text x="238.8" y="98.6">VDD</text>
<text x="239.2" y="101.4">GND</text>
<text x="253.7" y="100.3">10</text>
<text x="254.2" y="97.8">9</text>
<text x="48.9" y="105.1">MC1</text>
<text x="54.9" y="105.1">PIC18F4550-IP</text>
<text x="70.9" y="106" transform="rotate(-90 70.9 106)">12</text>
<text x="73.4" y="106" transform="rotate(-90 73.4 106)">31</text>
<text x="199.1" y="102.9">11</text>
<text x="199.1" y="105.4">12</text>
<text x="199.1" y="107.9">13</text>
<text x="211.6" y="106.1">GND</text>
<text x="212.7" y="103.8">+3.3V</text>
<text x="236.7" y="103.8">SPP7_P1D</text>
<text x="236.7" y="106.3">SPP6_P1C</text>
<text x="253.7" y="102.9">11</text>
<text x="253.7" y="105.4">12</text>
<text x="253.7" y="107.9">13</text>
<text x="70.6" y="113.3">GND</text>
<text x="128.8" y="113.8" transform="rotate(-90 128.8 113.8)">PWR_FLAG</text>
<text x="135.8" y="113.8" transform="rotate(-90 135.8 113.8)">PWR_FLAG</text>
<text x="142.2" y="113.8" transform="rotate(-90 142.2 113.8)">PWR_FLAG</text>
<text x="147.9" y="113.8" transform="rotate(-90 147.9 113.8)">PWR_FLAG</text>
<text x="173.5" y="113.9">VPP</text>
<text x="175.7" y="111.4">PICKIT_port1</text>
<text x="179.2" y="113">1</text>
<text x="199.1" y="110.5">14</text>
<text x="199.1" y="113">15</text>
<text x="209.1" y="113.9">T1-OUT_T3-IN</text>
<text x="212.1" y="108.9">VCC</text>
<text x="212.5" y="111.4">+5V</text>
<text x="235" y="113.9">RX_SDO_DT</text>
<text x="236.7" y="108.8">SPP5_P1B</text>
<text x="241.1" y="111.4">SPP4</text>
<text x="253.7" y="110.5">14</text>
<text x="253.7" y="113">15</text>
<text x="170.6" y="119.2">GND</text>
<text x="173.3" y="116.5">VDD</text>
<text x="179.2" y="115.6">2</text>
<text x="179.2" y="118.1">3</text>
<text x="199.1" y="115.6">16</text>
<text x="199.1" y="118.1">17</text>
<text x="209.1" y="116.5">CCP2_T1-IN</text>
<text x="209.1" y="119">P1A_CCP1</text>
<text x="243.3" y="119">D+</text>
<text x="243.3" y="116.5">TX</text>
<text x="253.7" y="115.6">16</text>
<text x="253.7" y="118.1">17</text>
<text x="168.2" y="124.1">KBI2_PGC</text>
<text x="168.2" y="121.5">KBI3_PGD</text>
<text x="179.2" y="120.6">4</text>
<text x="179.2" y="123.2">5</text>
<text x="179.2" y="125.7">6</text>
<text x="199.1" y="120.6">18</text>
<text x="199.1" y="123.2">19</text>
<text x="199.1" y="125.7">20</text>
<text x="209.1" y="121.5">Vusb_m</text>
<text x="209.1" y="124.1">SPP0</text>
<text x="241.1" y="124.1">SPP3</text>
<text x="253.7" y="120.6">18</text>
<text x="253.7" y="123.2">19</text>
<text x="253.7" y="125.7">20</text>
<text x="168" y="126.6">KBI1_PGM</text>
<text x="209.1" y="126.6">SPP1</text>
<text x="241.1" y="126.6">SPP2</text>
<text x="10.4" y="135.9">C</text>
<text x="285.4" y="135.9">C</text>
<text x="10.4" y="185.9">D</text>
<text x="285.4" y="185.9">D</text>
<text x="35" y="199.9">1</text>
<text x="85" y="199.9">2</text>
<text x="135" y="199.9">3</text>
<text x="185" y="199.9">4</text>
<text x="235" y="199.9">5</text>
<text x="285" y="199.9">6</text>
</g>
</svg>
